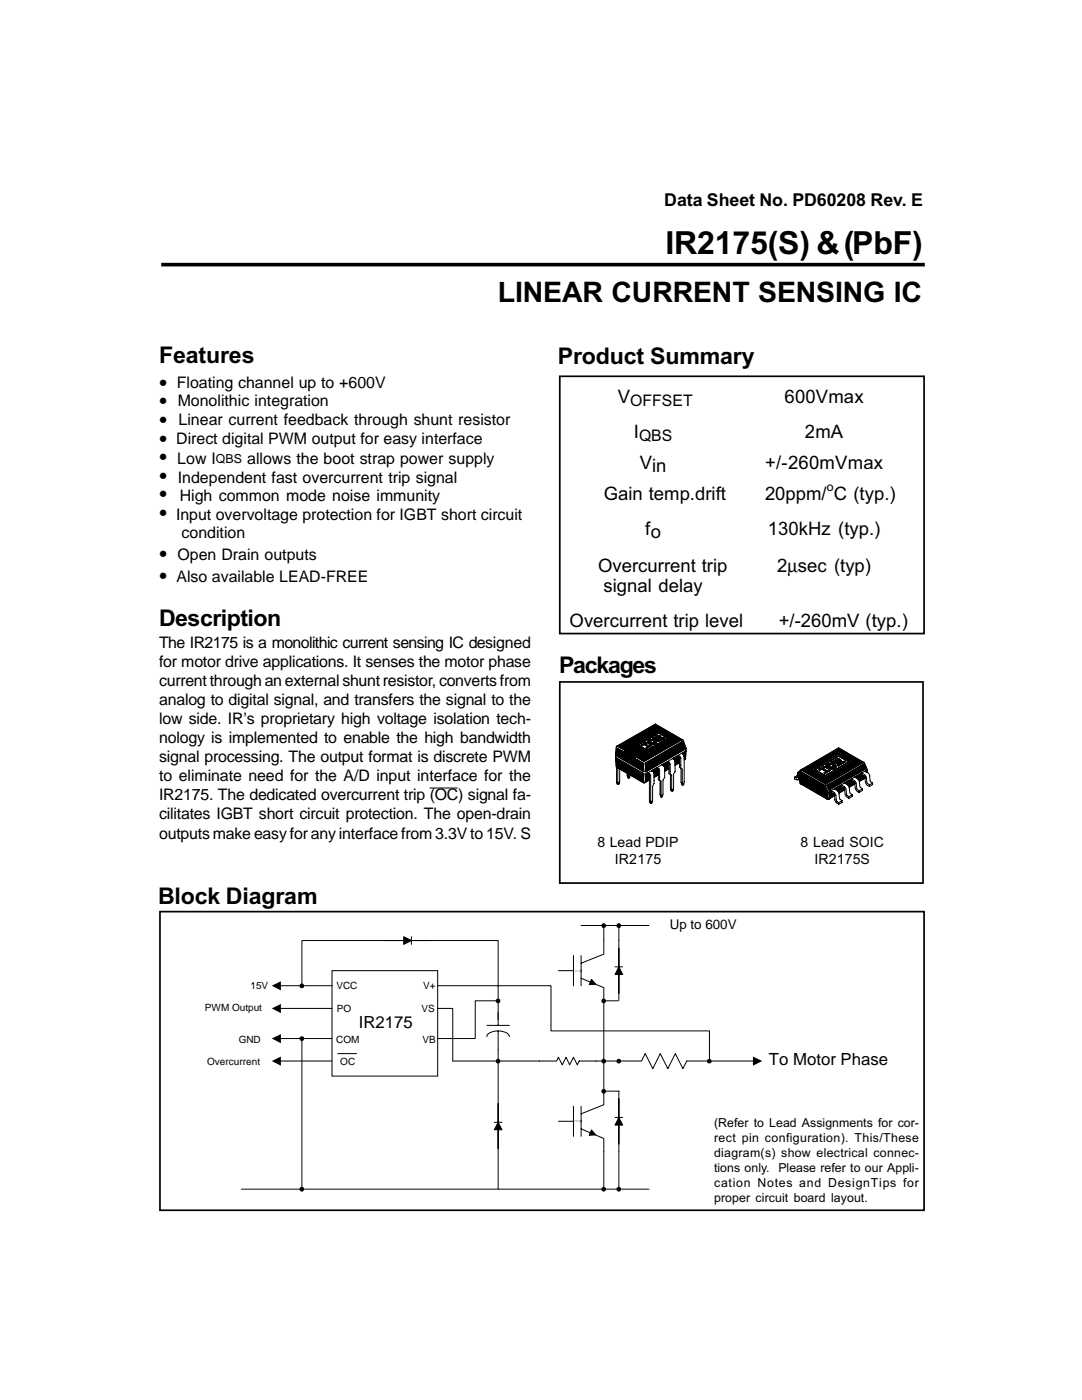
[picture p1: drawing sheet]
<svg xmlns="http://www.w3.org/2000/svg" width="216mm" height="279mm" viewBox="0 0 216 279" stroke-linecap="round" stroke-linejoin="round" font-family="sans-serif">
<path d="M111.7 75.1h72.7v51.3h-72.7zM111.7 136.1h72.5v40.1h-72.5zM168.5 156.4h2.1M170.6 155.2h2M31.9 181.9h152.5v59.6h-152.5z" fill="none" stroke="#000" stroke-width=".34"/>
<path d="M32.2 52.8h152.3" fill="none" stroke="#000" stroke-width=".72" stroke-linecap="butt"/>
<g fill="#fff" stroke="#fff" stroke-width=".2">
<path d="M121.4 143.6h16.8v17.8h-16.8z"/>
<path d="M157.5 148.4h19.2v13.4h-19.2z"/>
</g>
<g fill="none" stroke="#000" stroke-width=".2">
<path d="M85.7 157.3h5.6M122.8 151.2l2.8 2.5-2.6-.6zM122.8 150.7l1.6 .1 4.1 3.2zM122.8 150.7l1.6-.7v.8zM122.8 150.7l5.7 3.3-.1-1.7-1.3-.7M122.8 151.2l5.7 3.2-.1 1.8M123 149.2l1.4 .8-1.6 .7zM123 149.2l1.4 .8M123 153.1v2.9M123.1 156.2l.3 .1M123.1 148.9l1.5 .8a2.36 2.36 0 0 1 2.9 .6l.1 .4-.2 .4M123.1 148.9l2.6 .6-.6 .1z"/>
<path d="M123.1 148.9l2 .7-.5 .1zM123.1 148.9l3.7-.2-1.1 .8zM123.1 148.9l8.3-2.9-4.6 2.7zM123.1 148.9l7.7-4.4 .6 1.5zM123.3 156.1l-.3-.1 .1 .4 .3 .1M123.3 153.2v2.9M123.3 156.1l.1 .2M123.4 156.3v.2M123.7 153.5v2.4l-.1 .5-.2 .1M124.4 150.8l2.7 1.5 1.4 1.7zM124.4 150v.8M124.4 150.8l2.7 1.5"/>
<path d="M124.6 150l2.4 .1-1.7 .3zM124.6 150l.7 .4-.7 .1zM124.6 150l2-.1 .4 .2zM124.6 150l.5-.2 1.5 .1zM124.6 150a2.42 2.42 0 0 1 2.7 .3v.5a2.62 2.62 0 0 0-2.7-.3zM124.8 150.7l2.4 .3-.4 .2zM124.8 150.7l2 .5v.7zM124.8 150.7h1.9l.5 .3zM124.8 150.7l.6-.1 1.3 .1zM124.8 150.7a2.28 2.28 0 0 1 2.4 .3l-.4 .2M124.8 150.7l2.1 1.2M125.1 149.8l1.5 .1z"/>
<path d="M125.1 154.3v.5M125.2 155l.2 .1M125.3 150.4l1.7-.3zM125.3 154.9l.1 .4M125.3 154.9l-.2-.1 .1 .4 .2 .1M125.3 154.5v.4M125.4 150.6l.7-.1 .6 .2zM125.6 153.7l2.9 .7-.1 1.8zM125.7 154.7l-.1 .5-.2 .1M126.1 150.3l1.2 .3zM126.1 150.3h1.2v.3zM126.1 150.3l.9-.2 .3 .2z"/>
<path d="M126.3 149.6l2.8 .4zM126.8 150.5l.5 .1v.2zM126.8 148.7l4.6-2.7 2.4 1.3-4.7 2.7M126.8 148.7l4.6-2.7 2.4 1.3-4.7 2.7zM126.8 148.7l2.3 1.3-2.8-.4zM126.8 148.7l2.3 1.3M126.8 149.7l2.3 .3h-1.8zM126.9 151.2l-.1 .7M127.1 152.3h1.3l.1 1.7zM127.1 151.6l1.3 .7h-1.3zM127.1 151.6v.7M127.3 148.7l1.8 1.1z"/>
<path d="M127.3 148.7l4.1-2.4zM127.3 150h1.8l-1.6 .3zM127.4 148.7l1.7 1.1zM127.4 151.1l1.1 .9-1.2-.7zM127.5 150.3l1 1.7-.9-1.3zM127.5 150.3l1.6-.3-.6 2zM127.6 150.7l.9 1.3-1.1-.9zM128 148.7l.5-.1-.3 .2zM128 148.7l1.1-.4-.6 .3zM128 148.7l.9-.6 .2 .2zM128.5 148.6l1 .3-.2 .1zM128.5 148.6l.2-.1 .8 .4z"/>
<path d="M128.5 148.6l.6-.3zM128.5 148.6l.8 .4M128.7 152.3l4.1-1.5-3.9 3.3zM128.7 148.5l.8 .4M128.9 154.5l.4 .1-.6 1.6zM128.9 154.5l.4-.3v.4zM128.9 154.5l-.2 1.7M128.9 148.1l-.9 .6 .2 .1 .3-.2M128.9 148.1l.2 .2M128.9 149.2l.4-.2-.2 .3zM129.1 148.3l-.4 .2M129.1 149.7l4.1-2.4z"/>
<path d="M129.1 149.8l4.2-2.5zM129.1 150l7-2.4-7.6 4.4zM129.1 150l4.7-2.7 2.3 .3zM129.2 148.1l.2 .1zM129.2 148l.2 .2zM129.2 148h.6l-.4 .2zM129.3 149l.2-.1-.4 .4zM129.3 148.2l1 .1zM129.3 148h.5zM129.3 148.3l.5 .2zM129.3 148.3h1l-.5 .2zM129.3 148.3h1z"/>
<path d="M129.3 147.8l.5 .2h-.5zM129.3 154.6h.2l-.8 1.6zM129.4 154.6l-.1-.4 .3 .2 .2 .4v5.1M129.4 154.6h.1M129.4 148.2l.9 .1M129.4 148.4l.4 .1zM129.4 147.7l.4 .3-.5-.2zM129.4 147.7a.46 .46 0 0 0-.1 .6 .46 .46 0 0 0 .5 .2l.5-.2M129.4 147.7l.4 .3M129.5 154.6l.1 .2M129.5 148.9l.5-.1-.9 .5zM129.5 148.9l.3-.2 .2 .1z"/>
<path d="M129.5 154.6l-.8 1.6zM129.5 148.5h.3zM129.5 154.7l-.8 1.5zM129.6 147.7l.8-.1-.4 .3zM129.6 147.7l.8-.1zM129.6 147.7l.8-.1 .6 .3-.5 .3-.1-.6-.4 .3zM129.6 154.8v.9l-.9 .5zM129.6 154.8l-.9 1.4 .9-1.4M129.6 154.8l-.9 1.4zM129.6 154.7l-.9 1.5zM129.6 154.8v5M129.7 160l.2 .1"/>
<path d="M129.8 147.6h.8h-.8M129.8 147.6h.8zM129.8 147.6h.6zM129.8 148l-.4 .2M129.8 159.9l-.2-.1 .1 .4 .2 .2M129.8 159.9l.1 .2M129.8 148.7l-.3 .2M129.8 148.7l.2 .1M129.9 147.6h.5zM129.9 147.6h.3zM130 153.8h1.4l-1.1 .2zM130 153.8h1.4z"/>
<path d="M130 153.8l1.4-.1zM130 153.8l1.3-.2zM130 153.8l1.1-.3 .2 .1zM130 153.8l1.1-.6v.3zM130 153.8l.3 .2M130 148.8l-.9 .5-.2-.1 .4-.2M130.1 148.6l.4-.2 .2 .1zM130.1 148.6l.6-.1zM130.3 147.4h.3l-.2 .1zM130.3 147.4l.6-.2zM130.3 147.4l.9-.4zM130.3 147.4l.7-.5 .2 .1z"/>
<path d="M130.3 148.6l.4-.1zM130.3 148.6l.3-.1zM130.3 147.4l.1 .1 .2-.1M130.3 154l.2 .4M130.3 154l1.1 .6zM130.4 147.6l.3 .1-.2 .5zM130.4 147.6l.3 .1zM130.4 154.1l1 .5zM130.4 154.2l1 .4zM130.5 148.2l.5-.3zM130.5 148.2l.4-.4 .1 .1zM130.5 154.2l.9 .4z"/>
<path d="M130.5 148.4l-.4 .2 .6-.1M130.5 154.4l.9 .2-.9 .6zM130.5 154.3l.9 .3zM130.5 154.4v2l-.3 .5v2.8l-.1 .5-.2 .2M130.5 148.4l.2 .1M130.6 147.4h.5l.3 .4zM130.6 147.4l.8 .4M130.7 147.7h.1l-.3 .5zM130.7 148.3h.2zM130.7 148.3h.3zM130.7 148.3l.3-.2v.2zM130.7 148.3l.3-.2-.1 .3"/>
<path d="M130.7 148.3l.2 .1M130.8 147.7l.1 .1-.4 .4zM130.9 147.2l.4-.2 .3 .1-.1 .1M130.9 147.2l.2 .2 .4-.2M131 146.9h.7zM131 146.9l.3 .1-.3-.1M131 146.9l.3 .1zM131 146.9l.2 .1zM131 146.9h.1a.51 .51 0 0 1 .8 .3h-.1M131 146.9l-.7 .5M131 148.1v.2zM131.1 146.9h.6z"/>
<path d="M131.1 146.9h.5zM131.1 153.2l.5 .3v.2v2l-.2-.1M131.1 147.4h.5h-.5M131.1 147.4h.5zM131.1 147.4h.4l-.1 .1zM131.1 147.4l.4-.2 .2 .2zM131.1 146.9h.4zM131.1 147.4l.3 .1v.3zM131.1 153.5l.2 .1M131.1 153.2v.3M131.2 147.9l.2-.1v.2zM131.2 146.9h.3z"/>
<path d="M131.2 146.9h.2zM131.3 153.6l.1 .2M131.3 147l.4-.1zM131.3 147h.5zM131.3 153.6l-1.3 .2 1.3-.2M131.4 147l.4 .1zM131.4 147.5l.2 .2-.2 .1zM131.4 153.7l-1.4 .1 1.4-.1M131.4 154.6l-.9 .6M131.4 147.5l.2 .2M131.4 153.8v1.8M131.4 147.8l.6-.1-.6 .3z"/>
<path d="M131.4 147.8l.6-.1zM131.4 146.3l-4.1 2.4 1.8 1.1 4.2-2.5M131.4 146.3l-4 2.4 1.7 1 4.1-2.4M131.4 146.3l1.9 1zM131.4 146l4.7 1.6-2.3-.3zM131.4 146.3l1.9 1M131.4 146.3l1.8 1M131.5 147.2h.3l-.1 .2zM131.5 147.2h.3zM131.5 147l.3 .1zM131.5 147.2h.3h-.3M131.5 147.1h.4z"/>
<path d="M131.5 147.1h.4h-.4M131.6 147.2h.3zM131.6 147.2h.3h-.3M131.6 147.1l.3 .1zM131.6 147.1h.3h-.3M131.6 147.4h-.5h.5M131.6 147.7l.2-.2 .2 .2zM131.6 155.7l.1 .1M131.7 147.4h-.6h.6M131.7 155.8l.2 .1v2.8M131.7 155.8v2.8M131.7 147.4h.7z"/>
<path d="M131.7 147.4l.5-.1 .2 .1zM131.7 147.4l.5-.1zM131.7 147.4l-.3 .1M131.7 147.4l.5 .1M131.8 158.8l.2 .1M131.8 147.2l-.1 .2zM131.8 147.2h.1M131.8 147.5l.2 .2M131.8 147.5l-.2 .2M131.9 147.2l.2 .1-.4 .1zM131.9 147.2l-.2 .2 .2-.2M131.9 147.2l.2 .1"/>
<path d="M131.9 158.7l.1 .4M131.9 158.7l-.2-.1 .1 .4 .2 .1M132 147.7l-.6 .3-.2-.1 .2-.1M132.1 152.6h1.4l-1.1 .2zM132.1 152.6l1.4-.1zM132.1 152.6l1.4-.2zM132.1 152.6l1.3-.2zM132.1 152.6l1.2-.3 .1 .1zM132.1 152.6l1.2-.6v.3zM132.1 152.6l.3 .2M132.1 147.3h.2M132.2 147.3l-.5 .1 .5-.1"/>
<path d="M132.2 147.3l.2 .1zM132.2 147.5h.1M132.2 147.5l.2-.1zM132.2 147.3l.2 .1-.2-.1M132.3 147.5h.1M132.3 147.3h.2l-.1 .1zM132.3 147.3l.1-.1 .2 .1-.2 .1M132.3 147.5h-.1h.1M132.4 147.4l-.2 .1M132.4 152.8l.2 .4M132.4 147.2l.2 .1zM132.5 152.8l1 .6z"/>
<path d="M132.5 152.9l1 .5zM132.5 153l1 .4zM132.6 153.1l.9 .3zM132.6 153l.9 .4zM132.6 153.2v2l-.3 .5v2.8l-.1 .5-.2 .1M132.6 153.2l.9 .2-.9 .5zM132.8 150.8l3.6-2.9 .5 1.5zM133.3 152l.2 .1 .2 .4v2l-.2-.1v-1.8M133.3 152.3l.1 .1M133.3 152v.3M133.4 152.4l.1 .2M133.5 152.5l-1.4 .1 1.4-.1"/>
<path d="M133.5 153.4l-.9 .5M133.7 154.5l.3 .2v2.8M133.8 154.6v2.8M133.9 157.5l.2 .2M134 157.5l-.2-.1 .1 .4 .2 .1M134 157.5l.1 .2M134.1 157.7v.2M134.2 151.4l1.4-.1-1.1 .3zM134.2 151.4l1.4-.1zM134.2 151.4l1.4-.2zM134.2 151.4l1.3-.2zM134.2 151.4l1.3-.3z"/>
<path d="M134.2 151.4l1.1-.7v.4zM134.2 151.4l.3 .2M134.5 151.6l.2 .3M134.5 151.6l1.1 .6zM134.6 151.6l1 .6zM134.7 151.8l.9 .4zM134.7 151.7l.9 .5zM134.7 151.9l.9 .3-.9 .5zM134.7 151.9l.9 .3zM134.7 151.9v2.1l-.3 .5v2.8l-.1 .5-.2 .1M135.3 150.7l.3 .2 .2 .4v2M135.3 151.1h.2"/>
<path d="M135.3 150.7v.4M135.5 151.1l.1 .2M135.5 151.2l-1.3 .2 1.3-.2M135.6 151.3l-1.4 .1 1.4-.1M135.6 152.2l-.9 .5M135.6 151.3v1.9l.2 .1M135.8 153.3l.3 .2v2.8M135.9 153.3v2.8M136 156.3l.2 .2M136 150.4l.3 .1 .2 .4M136 150.4l.9-.5-.6 .6zM136.1 147.6l-7.6 4.4-1.2-.7 .1-.2"/>
<path d="M136.1 156.3l-.2-.2 .1 .4 .2 .2M136.1 156.3l.1 .2M136.2 156.5v.2M136.4 147.9l-7.7 4.4 .2 1.8 8-4.7M136.5 150.8l.3 .7zM136.5 150.7l.3 .8zM136.5 150.9l.3 .6-.3 .2zM136.5 150.9v5.1l-.1 .6-.2 .1M136.9 149.9l-.5 .7zM136.9 149.9l-.5 .8zM136.9 149.9l-.1 1.6-.3-.8zM136.9 149.9l-8 4.6"/>
<path d="M136.9 149.4l-.6-1.7-5.5-3.2-7.8 4.5-.2 2 .2 2.1 5.5 3.2 1.1-.6M136.9 149.4l-.1 2.1-.3 .2M158.6 155.1l.3 .1M159.1 154.8l-.6 .3v.3l.7 .3 .1-.6M159.3 154.9l5.9 3.2-5.5-1.7zM159.3 154.9l5.3 1.9 .6 1.3zM159.3 154.6l5.3 2.2-5.3-1.9zM159.5 155.5l-.3 .1M159.5 154.1h-.2l-.2 .2-.1 .9M159.6 153.9l5 2.9-5.3-2.2zM159.6 153.9l5 2.9M159.6 153.9l-.4 .2"/>
<path d="M159.7 156.4l5.5 2-.2 1.1zM159.7 156.4l5.5 1.7v.3zM159.7 156.4l5.5 3.2 1.3-.8M159.9 153.6l4.8 1.6 .1 1.3zM159.9 153.6h2.1l2.7 1.6zM159.9 153.6l7.4-3.1-5.3 3.1zM159.9 153.6l7.4-4.3v1.2zM162 153.6l5.3-3.1 2.8 1.6-5.4 3.1zM162.5 153.6l2.2 1.3zM162.5 153.6l4.8-2.7zM162.5 153.6l4.8-2.8zM162.6 153.6l2.1 1.3z"/>
<path d="M163.3 153.6l.7-.1-.4 .2zM163.3 153.6l1.3-.5-.6 .4zM163.3 153.6l1.1-.6 .2 .1zM164 153.5l1.1 .3-.3 .2zM164 153.5l.2-.1 .9 .4zM164 153.5l.8 .5M164.2 153.4l.9 .4M164.4 153l-1.1 .6 .3 .1 .4-.2M164.4 153l.2 .1M164.4 154.2l.4-.2-.1 .3zM164.6 153.1l-.6 .4 .6-.4M164.6 156.8l.6 1.3"/>
<path d="M164.6 153.1l-.4 .3M164.7 154.8l4.7-2.7zM164.7 154.9l4.8-2.8zM164.7 155.2l7.6-3.1-7.5 4.4zM164.7 155.2l5.4-3.1h2.2zM164.8 153l.1 .1zM164.8 152.9l.1 .2zM164.8 152.9l.6-.1-.5 .3zM164.8 154l.3-.2-.4 .5zM164.8 153.1h1.2l-1.1 .1zM164.8 153.1h1.2zM164.8 152.8h.6z"/>
<path d="M164.9 152.7l.5 .1h-.6zM164.9 152.7l.1-.1 .4 .2zM164.9 153.2l.6 .3zM164.9 153.2h1.1l-.5 .3zM164.9 153.2h1.1zM164.9 153.1h1.1M165 156.8l4-1.8-3.6 2.7zM165 153.3l.5 .2zM165 152.6a.54 .54 0 0 0-.1 .6 .54 .54 0 0 0 .6 .3l.5-.3M165 152.6l.4 .2M165.1 153.8h.6l-1 .5zM165.1 153.8l.4-.2 .2 .2z"/>
<path d="M165.1 153.4l.4 .1zM165.2 152.4h.9l-.5 .3zM165.2 152.4h.9zM165.2 152.4l.4 .3M165.2 158.1l-.2 1.4M165.4 152.4h.9h-.9M165.4 152.4h.9zM165.4 152.4h.7zM165.4 159.5l1.1-.8v.1zM165.4 159.5l1.1-.9zM165.4 159.5l1.1-1zM165.4 159.5l1-1z"/>
<path d="M165.4 152.8l-.5 .3M165.5 153.6l-.4 .2M165.5 153.6l.2 .2M165.5 158.5h.9l-1 1zM165.5 158.5h.9zM165.5 158.5l.4-.3 .5 .3zM165.5 158l.4 .2-.4 .3zM165.5 158l.3-.2 .1 .4zM165.5 158v.5M165.5 158.5l-.1 1M165.6 152.4h.5zM165.6 152.4l.3-.1z"/>
<path d="M165.7 153.8l-1 .5-.3-.1 .4-.2M165.8 153.5l.4-.2 .3 .1zM165.8 153.5l.7-.1zM165.8 157.8l.1 .4M165.9 157.8l.8 .6 .2 1.4 .4 .4M165.9 158.2l.5 .3M165.9 152.1h.5l-.2 .1zM165.9 152.1l.8-.2-.3 .2zM165.9 152.1l1.1-.4zM165.9 152.1l.9-.5 .2 .1zM165.9 152.1l.3 .1 .2-.1M166 153.5l.5-.1z"/>
<path d="M166 153.5h.3zM166 153.1v.1M166.1 152.4h.4l-.3 .6zM166.1 152.4h.4zM166.1 152.4l.1 .6 .6-.3a1.39 1.39 0 0 0-1.6-.3M166.1 152.4l-.4 .3M166.2 153l.6-.3zM166.2 153l.5-.4 .1 .1zM166.2 153.3l-.4 .2 .7-.1M166.2 153.3l.3 .1M166.4 158.5l.1 .2M166.4 152.1h.6l.3 .5z"/>
<path d="M166.4 152.1l.9 .5M166.5 152.4l.1 .1-.4 .5zM166.5 153.2h.3zM166.5 153.2l.3-.1zM166.5 153.2l.4-.3-.1 .2zM166.5 153.2l.4-.3-.2 .4M166.5 153.2l.2 .1M166.5 157.4a1.6 1.6 0 0 1 1 2l.5 .4M166.5 158.7a1.68 1.68 0 0 0 .4 1.5l.4 .3M166.5 158.6l-1.1 .9 1.1-.9M166.5 157.4l2 .1-1.5 .2zM166.5 157.4l2 .1z"/>
<path d="M166.5 157.4h2zM166.5 157.4l1.9-.1zM166.5 157.4l1.4-.4 .5 .3zM166.5 157.4l1.4-.8v.4zM166.5 157.4h2M166.6 152.5l.1 .1-.5 .4zM166.7 151.9l.4-.2h.3v.2M166.7 151.9l.3 .2M166.8 151.6h.9zM166.8 151.6l.4 .1zM166.8 151.6l.3 .1zM166.8 151.6h.8z"/>
<path d="M166.8 151.6l.6-.1 .4 .2v.2M166.8 151.6l-.9 .5M166.9 151.6h.7zM166.9 151.6h.6zM166.9 152.9l-.1 .2zM167 151.5l.5 .1zM167 151.5h.4zM167 152.1h.5zM167 152.1l.5 .1zM167 152.1l.4 .1-.1 .1zM167 152.1l.4-.2 .2 .2zM167 152.1l.3 .2v.3z"/>
<path d="M167 152.7l.3-.1v.3zM167 157.7l1.5-.1zM167 157.7l1.5-.2v.1zM167.1 151.5h.3zM167.1 151.5h.2zM167.2 151.7l.5-.1zM167.2 157.9l1.3-.3zM167.2 151.7h.5zM167.3 151.7h.5zM167.3 152.6l.7-.2-.7 .5zM167.3 152.6l.7-.2zM167.3 152.3l.2 .1-.2 .2z"/>
<path d="M167.3 152.3l.2 .1M167.3 158l1.2-.4zM167.3 149.3l-7.6 4.5-.4 .8 .4 1.8M167.3 150.8l-4.8 2.8 2.2 1.3 4.8-2.8M167.3 150.9l-4.7 2.7 2.1 1.2 4.7-2.7M167.3 150.9l2.2 1.2zM167.3 150.8l2.2 1.3zM167.3 150.5l5 1.6h-2.2zM167.3 149.3l5.2 2.9 .6 1.4M167.3 150.8l2.2 1.3M167.3 150.9l2.1 1.2M167.4 151.9h.4l-.2 .2z"/>
<path d="M167.4 151.9h.4zM167.4 151.7l.4 .1zM167.4 151.7h.4h-.4M167.4 158.2l1.1-.6-1.1 .7zM167.4 151.9l-.4 .2M167.4 151.8h.4h-.4M167.4 151.8h.4zM167.5 151.8h.3zM167.5 151.8h.3h-.3M167.5 152.4l.2-.1 .3 .1zM167.6 152.1h-.6h.6M167.6 152.1l.8 .1z"/>
<path d="M167.6 152.1l.6-.1 .2 .2zM167.6 152.1l.6-.1zM167.6 152.1l.5-.1zM167.6 152.1l-.3 .2M167.6 152.1l.6 .1M167.7 151.7h-.5h.5M167.7 152.3l.3 .1M167.8 152l-.2 .1zM167.8 152l-.2 .1 .2-.1M167.8 151.9l-.2 .2zM167.8 151.9l-.2 .2 .2-.2M167.8 152.3l-.3 .1"/>
<path d="M167.8 151.9v.1M167.8 152h.3l-.5 .1zM167.8 152h.3M167.9 156.6l.8 .6 .2 1.4 .5 .4M167.9 157l.5 .3M167.9 156.6v.4M168 152.4l-.7 .5-.3-.2 .3-.1M168 159.8v.3l-.7 .4M168 159.8l-.7 .4M168.1 152h.2M168.2 152l.2 .2-.2-.2M168.2 152.2h.1"/>
<path d="M168.2 152l.2 .2zM168.3 152l.1 .2-.1-.2M168.3 152h.2l-.1 .2zM168.3 152l.1-.1 .3 .2-.5 .1M168.3 152.2h.1M168.4 152.2h-.2h.2M168.4 157.3l.1 .2M168.4 151.9l.3 .2zM168.4 157.3l-1.9 .1 1.9-.1M168.5 157.4h-2h2M168.5 157.5a1.68 1.68 0 0 0 .4 1.5l.5 .3M168.5 156.3l.8 .5 .2 1.4 .6 .4"/>
<path d="M168.5 157.5l-1.5 .2 1.5-.2M168.5 156.3h2.1l-1.5 .3zM168.5 156.3h2.1zM168.5 156.3l2.1-.1zM168.5 156.3l2-.1zM168.5 156.3l2-.2zM168.5 156.3l1.4-.5 .5 .3zM168.5 156.3l1.4-.9v.4zM168.5 156.3h2.1M168.5 156.2h2.1M168.6 157.6l-1.2 .7M169 155l3.5-2.6 .4 .9z"/>
<path d="M169.1 156.6l1.5-.2zM169.1 156.6l1.5-.3v.1zM169.2 156.7l1.4-.3zM169.3 156.8l1.3-.4zM169.4 159v.3M169.4 157l1.2-.6zM169.9 155.8v-.4l.8 .6 .2 .3v1.1l.5 .4M169.9 155.8l.5 .3M170.1 158.6v.4l-.7 .3M170.1 158.6l-.7 .4M170.4 156.1l.2 .2M170.5 156.1l-2 .2 2-.2"/>
<path d="M170.5 156.2l-2 .1 2-.1M170.6 155.1l.6 .3 .3 .5M170.6 156.3l.1 1.1a1.01 1.01 0 0 0 .7 .8v-.4l.7-.4M170.6 156.3l-1.5 .3 1.5-.3M170.6 155.1h2l-1.5 .3zM170.6 155.1h2zM170.6 155.1l2-.1zM170.6 155.1l1.9-.2zM170.6 155.1l1.4-.5 .5 .3zM170.6 155.1l1.4-.8v.3zM170.6 155.1h2M170.6 155h2"/>
<path d="M170.6 156.4l-1.1 .7M171.1 155.4l1.5-.1zM171.1 155.4l1.5-.2v.1zM171.1 155.4l1.5-.3zM171.2 155.5l1.4-.2zM171.4 155.7l1.2-.4zM171.4 155.8l1.2-.5zM171.5 155.9l.1 1.2 .5 .3M172 154.3l.7 .5 .2 .4 .1 1 .5 .4M172 154.6l.5 .3M172 154.3v.3M172.1 157.4v.4l-.7 .4"/>
<path d="M172.3 152.1l-7.5 4.4-4.9-2.9M172.5 154.9l.1 .3M172.5 154.9l-1.9 .2 1.9-.2M172.5 152.4l-7.5 4.4 .4 .9 7.5-4.4M172.6 153.9l.6 .4 .3 .3 .1 1.2 .5 .5M172.6 155.2l.1 1a1.01 1.01 0 0 0 .8 .8M172.6 153.9l.5-.3v.3zM172.6 155.3l-1.1 .6M173.1 153.9l-.1 .3zM173.1 153.6l-7.6 4.4M173.1 153.6l-.1 .6M173.5 156.6v.4"/>
<path d="M174.1 156.3v.3l-.6 .4M174.1 156.3l-.6 .3M129.9 160.1v.3M167.3 160.2v.3M55.8 196.7h10.5M60.2 196.4v-8.7h39.2v12M66.3 193.7h21v21.1h-21zM82.1 186.9v1.6M87.3 196.7h22.6v9h31.7v5.7M99 199.7h-4.2v7.6h-7.5M111.4 193.7h4.6M114.4 190.7v6"/>
<path d="M116 195.2l4.5 1.9v2.6M116 190.7v6M116 184.7h13.5M120.5 185.1v5.3l-4.5 1.8M120.5 199.7v18.1h3.1M120.5 199.7h2.8M122.7 193h1.5M123.5 184.7v15M55.8 211.8h10.5M55.8 201.3h10.5M55.8 207.3h10.5M60.2 207.6v29.3"/>
<path d="M67.4 210.3h3.8M87.3 201.3h3v10.5h20.8l.3-.8 .8 1.5 .7-1.5 .8 1.5 .7-1.5 .8 1.5 .4-.7h4.9M97.2 206.9a1.97 1.97 0 0 1 2.2-1.2 1.97 1.97 0 0 1 2.2 1.2M97.2 204.6h4.4M99.4 200.2v4.4M99.4 205.7v5.7M99.4 212.2v25.1M120.5 217.8v2.7l-4.5 1.8M120.8 211.8h7.2l.7-1.5 1.6 3 1.4-3 1.6 3 1.4-3 1.6 3 .7-1.5h4.6M123.5 217.8v19.5M141.9 211.8h8.6M48.2 237.3h81.3"/>
<path d="M98.6 224h1.6M111.4 223.8h4.6M114.4 220.8v6M116 225.3l4.5 1.9v10.1M116 220.8v6M122.7 223h1.5"/>
</g>
<g fill="#000">
<path d="M122.8 150.7l1.6 .1 4.1 3.2zM123 149.2l1.4 .8-1.6 .7zM123.1 148.9l2.6 .6-.6 .1zM123.1 148.9l2 .7-.5 .1zM124.4 150.8l2.7 1.5 1.4 1.7zM122.8 150.7l1.6-.7v.8zM124.6 150l.7 .4-.7 .1zM124.8 150.7l2.4 .3-.4 .2zM124.8 150.7l2 .5v.7zM124.6 150l.5-.2 1.5 .1zM124.8 150.7l.6-.1 1.3 .1zM125.6 153.7l2.9 .7-.1 1.8z"/>
<path d="M122.8 151.2l5.7 3.2-2.9-.7zM122.8 151.2l2.8 2.5-2.6-.6zM123 153.1l2.6 .6 2.8 2.5zM125.1 149.8l1.5 .1zM125.4 150.6l.7-.1 .6 .2zM126.1 150.3l1.2 .3zM126.3 149.6l2.8 .4zM126.8 150.5l.5 .1v.2zM123.1 148.9l3.7-.2-1.1 .8zM125.7 149.5l1.1-.8-.5 .9zM126.8 148.7l2.3 1.3-2.8-.4zM126.1 150.3l.9-.2 .3 .2z"/>
<path d="M125.3 150.4l1.7-.3zM127.1 152.3h1.3l.1 1.7zM127.1 151.6l1.3 .7h-1.3zM126.1 150.3h1.2v.3zM127.3 148.7l1.8 1.1zM127.3 150h1.8l-1.6 .3zM127.4 148.7l1.7 1.1zM127.4 151.1l1.1 .9-1.2-.7zM127.5 150.3l1 1.7-.9-1.3zM127.6 150.7l.9 1.3-1.1-.9zM128 148.7l.5-.1-.3 .2zM128.5 148.6l1 .3-.2 .1z"/>
<path d="M128.5 148.6l.2-.1 .8 .4zM128 148.7l.9-.6 .2 .2zM128.9 154.5l.4 .1-.6 1.6zM128.5 148.6l.6-.3zM128 148.7l1.1-.4-.6 .3zM127.5 150.3l1.6-.3-.6 2zM129.2 148.1l.2 .1zM129.2 148l.2 .2zM128.9 149.2l.4-.2-.2 .3zM129.3 148.2l1 .1zM129.3 148h.5zM129.3 148.3l.5 .2z"/>
<path d="M129.3 147.8l.5 .2h-.5zM129.3 154.6h.2l-.8 1.6zM128.9 154.5l.4-.3v.4zM129.4 148.4l.4 .1zM129.4 147.7l.4 .3-.5-.2zM129.3 149l.2-.1-.4 .4zM129.5 154.6l-.8 1.6zM129.5 148.5h.3zM129.5 154.7l-.8 1.5zM129.6 154.8v.9l-.9 .5zM129.6 154.8l-.9 1.4zM129.6 154.7l-.9 1.5z"/>
<path d="M129.8 147.6h.8zM129.6 147.7l.8-.1zM129.2 148h.6l-.4 .2zM129.5 148.9l.3-.2 .2 .1zM129.8 147.6h.6zM129.5 148.9l.5-.1-.9 .5zM129.9 147.6h.3zM129.9 147.6h.5zM130.3 147.4h.3l-.2 .1zM130.1 148.6l.6-.1zM129.3 148.3h1l-.5 .2zM129.3 148.3h1z"/>
<path d="M130.3 154l1.1 .6zM129.6 147.7l.8-.1-.4 .3zM130.4 147.6l.3 .1-.2 .5zM130.4 154.1l1 .5zM130.3 148.6l.3-.1zM130.4 154.2l1 .4zM130.5 154.2l.9 .4zM130.1 148.6l.4-.2 .2 .1zM130.5 154.4l.9 .2-.9 .6zM130.5 154.3l.9 .3zM130.4 147.6l.3 .1zM130.6 147.4h.5l.3 .4z"/>
<path d="M130.7 147.7h.1l-.3 .5zM130.3 148.6l.4-.1zM130.7 148.3l.3-.2v.2zM123.1 148.9l7.7-4.4 .6 1.5zM130.8 144.5l5.3 3.1-4.7-1.6zM130.8 147.7l.1 .1-.4 .4zM130.3 147.4l.6-.2zM130.6 147.4l.3-.2 .2 .2zM130.7 148.3h.2zM130.5 148.2l.4-.4 .1 .1zM131 146.9h.7zM131 146.9l.3 .1z"/>
<path d="M131 146.9l.2 .1zM130.3 147.4l.7-.5 .2 .1zM130.5 148.2l.5-.3zM130.7 148.3h.3zM131 148.1v.2zM131.1 147.4h.5zM131.1 147.4h.4l-.1 .1zM131.1 146.9h.5zM131.1 147.4l.3 .1v.3zM130 153.8l1.1-.3 .2 .1zM130 153.8l1.1-.6v.3zM130.3 147.4l.9-.4z"/>
<path d="M131.1 146.9h.4zM130 153.8l1.3-.2zM131.2 146.9h.2zM130 153.8l1.4-.1zM131.4 147l.4 .1zM131.4 147.5l.2 .2-.2 .1zM130 153.8h1.4l-1.1 .2zM130.3 154l1.1-.2v.8zM130 153.8h1.4zM131.2 146.9h.3zM131.2 147.9l.2-.1v.2zM127.3 148.7l4.1-2.4z"/>
<path d="M131.4 146.3l1.9 1zM123.1 148.9l8.3-2.9-4.6 2.7zM131.4 146l4.7 1.6-2.3-.3zM131.1 147.4l.4-.2 .2 .2zM131.5 147l.3 .1zM131.5 147.2h.3zM131.5 147.1h.4zM131.6 147.2h.3zM131.6 147.1l.3 .1zM131.6 147.1h.3zM131.1 146.9h.6zM131.4 147.8l.6-.1z"/>
<path d="M131.1 147.4h.6zM131.7 147.4h.7zM131.3 147h.5zM131.3 147l.4-.1zM131.8 147.2l-.1 .2zM131.5 147.2h.3l-.1 .2zM131.6 147.7l.2-.2 .2 .2zM131.9 147.2l.2 .1-.4 .1zM131.9 147.2l-.2 .2zM131.4 147.8l.6-.1-.6 .3zM131.7 147.4l.5-.1zM131.7 147.4l.5-.1 .2 .1z"/>
<path d="M132.2 147.3l.2 .1zM132.2 147.5h.1zM132.2 147.5l.2-.1zM132.4 152.8l1.1 .6zM132.4 147.2l.2 .1zM132.3 147.3h.2zM132.3 147.3h.2l-.1 .1zM132.5 147.3h.1l-.2 .1zM132.5 152.8l1 .6zM132.5 152.9l1 .5zM132.5 153l1 .4zM132.6 153.1l.9 .3z"/>
<path d="M132.6 153l.9 .4zM132.6 153.2l.9 .2-.9 .5zM132.8 150.8l3.6-2.9 .5 1.5zM128.7 152.3l7.7-4.4-3.6 2.9zM128.7 152.3l4.1-1.5-3.9 3.3zM128.9 154.1l3.9-3.3 4.1-1.4zM129.1 149.7l4.1-2.4zM132.1 152.6l1.2-.3 .1 .1zM132.1 152.6l1.2-.6v.3zM129.1 149.8l4.2-2.5zM132.1 152.6l1.3-.2zM132.1 152.6l1.4-.2z"/>
<path d="M132.1 152.6h1.4l-1.1 .2zM132.4 152.8l1.1-.2v.8zM132.1 152.6l1.4-.1zM129.1 150l4.7-2.7 2.3 .3zM134.5 151.6l1.1 .6zM134.6 151.6l1 .6zM134.6 151.7l1 .5zM134.7 151.8l.9 .4zM134.7 151.7l.9 .5zM134.7 151.9l.9 .3-.9 .5zM134.7 151.9l.9 .3zM134.2 151.4l1.3-.3z"/>
<path d="M134.2 151.4l1.1-.7v.4zM134.2 151.4l1.3-.2zM134.2 151.4l1.4-.2zM134.2 151.4l1.4-.1zM134.2 151.4l1.4-.1-1.1 .3zM134.5 151.6l1.1-.3v.9zM129.1 150l7-2.4-7.6 4.4zM136.5 150.8l.3 .7zM136.5 150.7l.3 .8zM136.5 150.9l.3 .6-.3 .2zM136 150.4l.9-.5-.6 .6zM136.9 149.9l-.5 .6z"/>
<path d="M136.9 149.9l-.5 .7zM136.9 149.9l-.5 .8zM136.9 149.9l-.4 .8zM136.9 149.9l-.1 1.6-.3-.8zM159.3 154.6l5.3 2.2-5.3-1.9zM159.6 153.9l5 2.9-5.3-2.2zM159.3 154.9l5.9 3.2-5.5-1.7zM159.9 153.6l4.8 1.6 .1 1.3zM159.9 153.6h2.1l2.7 1.6zM162.5 153.6l2.2 1.3zM162.6 153.6l2.1 1.3zM163.3 153.6l.7-.1-.4 .2z"/>
<path d="M164 153.5l1.1 .3-.3 .2zM164 153.5l.2-.1 .9 .4zM163.3 153.6l1.1-.6 .2 .1zM164 153.5l.6-.4zM163.3 153.6l1.3-.5-.6 .4zM159.3 154.9l5.3 1.9 .6 1.3zM164.8 153l.1 .1zM164.8 152.9l.1 .2zM164.4 154.2l.4-.2-.1 .3zM164.8 153.1h1.2l-1.1 .1zM164.8 152.8h.6zM164.9 152.7l.5 .1h-.6z"/>
<path d="M164.9 153.2l.6 .3zM164.8 153.1h1.2zM165 153.3l.5 .2zM164.9 152.7l.1-.1 .4 .2zM159.7 156.4l5.5 2-.2 1.1zM164.8 154l.3-.2-.4 .5zM165.1 153.4l.4 .1zM159.7 156.4l5.5 1.7v.3zM165.4 152.4h.9zM165.2 152.4h.9zM164.8 152.9l.6-.1-.5 .3zM165.1 153.8l.4-.2 .2 .2z"/>
<path d="M165.5 158.5h.9l-1 1zM165.5 158l.4 .2-.4 .3zM165.4 152.4h.7zM165.1 153.8h.6l-1 .5zM165.6 152.4l.3-.1zM165.5 158l.3-.2 .1 .4zM165.5 158.5l.4-.3 .5 .3zM165.9 152.1h.5l-.2 .1zM165.6 152.4h.5zM164.9 153.2h1.1zM165.8 153.5l.7-.1zM164.9 153.2h1.1l-.5 .3z"/>
<path d="M165.2 152.4h.9l-.5 .3zM166.1 152.4h.4l-.3 .6zM166 153.5h.3zM165.8 153.5l.4-.2 .3 .1zM166.1 152.4h.4zM165.5 158.5h.9zM166.4 152.1h.6l.3 .5zM165.4 159.5l1.1-1zM165.4 159.5l1-1zM166.5 152.4l.1 .1-.4 .5zM166 153.5l.5-.1zM166.5 153.2l.4-.3-.1 .2z"/>
<path d="M165.4 159.5l1.1-.9zM165.4 159.5l1.1-.8v.1zM166.6 152.5l.1 .1-.5 .4zM165.9 152.1l.8-.2-.3 .2zM166.4 152.1l.3-.2 .3 .2zM166.5 153.2h.3zM166.2 153l.5-.4 .1 .1zM166.8 151.6h.9zM166.8 151.6l.4 .1zM166.8 151.6l.3 .1zM165.9 152.1l.9-.5 .2 .1zM166.2 153l.6-.3z"/>
<path d="M166.5 153.2l.3-.1zM166.9 152.9l-.1 .2zM166.8 151.6h.8zM166.9 151.6h.6zM167 152.1h.5zM167 152.1l.5 .1zM167 152.1l.4 .1-.1 .1zM167 152.1l.3 .2v.3zM165.9 152.1l1.1-.4zM167 151.5h.4zM167.1 151.5h.2zM167.3 151.7h.5z"/>
<path d="M167 152.7l.3-.1v.3zM167.3 152.3l.2 .1-.2 .2zM167.1 151.5h.3zM162.5 153.6l4.8-2.7zM167.3 150.9l2.2 1.2zM162.5 153.6l4.8-2.8zM167.3 150.8l2.2 1.3zM159.9 153.6l7.4-3.1-5.3 3.1zM167.3 150.5l5 1.6h-2.2zM159.9 153.6l7.4-4.3v1.2zM167.3 149.3l5 2.8-5-1.6zM167 152.1l.4-.2 .2 .2z"/>
<path d="M167.4 151.7l.4 .1zM167.4 151.7h.4zM167.4 151.9h.4zM167.4 151.8h.4zM167 151.5l.5 .1zM167.5 151.8h.3zM166.9 151.6h.7zM167.3 152.6l.7-.2zM167 152.1h.6zM167.6 152.1l.8 .1zM167.2 151.7h.5zM167.2 151.7l.5-.1z"/>
<path d="M167.5 152.4l.2-.1 .3 .1zM167.8 152l-.2 .1zM167.8 151.9l-.2 .2zM167.4 151.9h.4l-.2 .2zM167.8 152h.3l-.5 .1zM166.5 157.4l1.4-.4 .5 .3zM166.5 157.4l1.4-.8v.4zM167.3 152.6l.7-.2-.7 .5zM167.6 152.1l.5-.1zM167.6 152.1l.6-.1zM167.6 152.1l.6-.1 .2 .2zM168.2 152l.2 .2z"/>
<path d="M168.3 152l.1 .2zM168.2 152.2h.2zM166.5 157.4l1.9-.1zM166.5 157.4h2zM168.4 151.9l.3 .2zM168.3 152l.1-.1 .1 .1zM168.3 152h.2l-.1 .2zM168.5 152l.2 .1-.3 .1zM167 157.7l1.5-.1zM167.1 157.8l1.4-.2zM167.2 157.9l1.3-.3zM167.3 157.9l1.2-.3z"/>
<path d="M167.3 158l1.2-.4zM167.3 158.1l1.2-.5zM167.4 158.2l1.1-.6-1.1 .7zM167 157.7l1.5-.2v.1zM167 157.7l1.5-.2zM169 155l3.5-2.6 .4 .9zM165 156.8l7.5-4.4-3.5 2.6zM165 156.8l4-1.8-3.6 2.7zM165.4 157.7l3.6-2.7 3.9-1.7zM164.7 154.8l4.7-2.7zM164.7 154.9l4.8-2.8zM168.5 156.3l1.4-.5 .5 .3z"/>
<path d="M168.5 156.3l1.4-.9v.4zM164.7 155.2l5.4-3.1h2.2zM168.5 156.3l2-.2zM168.5 156.3l2-.1zM169.1 156.6l1.5-.2zM169.2 156.6l1.4-.2zM169.2 156.7l1.4-.3zM169.3 156.8l1.3-.4zM169.4 156.9l1.2-.5zM169.4 157l1.2-.6zM169.1 156.6l1.5-.3v.1zM169.1 156.6l1.5-.3z"/>
<path d="M170.6 155.1l1.4-.5 .5 .3zM170.6 155.1l1.4-.8v.3zM164.7 155.2l7.6-3.1-7.5 4.4zM170.6 155.1l1.9-.2zM170.6 155.1l2-.1zM171.1 155.4l1.5-.2v.1zM171.1 155.4l1.5-.3zM171.1 155.4l1.5-.1zM171.2 155.4l1.4-.1zM171.2 155.5l1.4-.2zM171.3 155.6l1.3-.3zM171.4 155.7l1.2-.4z"/>
<path d="M171.4 155.8l1.2-.5zM172.6 153.9l.5-.3v.3zM172.6 153.9h.5l-.1 .3zM173.1 153.9l-.1 .3zM173.1 153.6v.4zM54.2 196.7l1.8-.9v1.9zM54.2 201.3l1.8-.9v1.8zM54.2 207.3l1.8-.9v1.8zM54.2 211.8l1.8-.9v1.8zM150.2 210.9l1.9 .9-1.9 .9z"/>
</g>
<path d="M124.8 150.9h2.4M126.8 149.9h2.3M166.5 157.6h2" fill="none" stroke="#000" stroke-width=".3"/>
<path d="M124.6 150.2h2.4" fill="none" stroke="#000" stroke-width=".38"/>
<path d="M124.6 150h2.4" fill="none" stroke="#000" stroke-width=".21"/>
<g fill="#000" stroke="#000" stroke-width=".2">
<path d="M80.6 186.9l1.5 .8-1.5 .8z" fill-rule="evenodd"/>
<path d="M118 195.5l.9 .9-1.3 .1z" fill-rule="evenodd"/>
<path d="M123.5 193l.7 1.5h-1.5z" fill-rule="evenodd"/>
<path d="M99.4 224l.8 1.5h-1.6z" fill-rule="evenodd"/>
<path d="M118 225.5l.9 1-1.3 .1z" fill-rule="evenodd"/>
<path d="M123.5 223l.7 1.5h-1.5z" fill-rule="evenodd"/>
<circle cx="60.2" cy="196.7" r=".38"/>
<circle cx="99.4" cy="199.8" r=".38"/>
<circle cx="120.5" cy="184.7" r=".38"/>
<circle cx="120.5" cy="199.8" r=".38"/>
<circle cx="123.5" cy="184.7" r=".38"/>
<circle cx="60.2" cy="207.3" r=".37"/>
<circle cx="99.4" cy="211.8" r=".38"/>
<circle cx="120.5" cy="217.8" r=".38"/>
<circle cx="120.5" cy="211.8" r=".38"/>
<circle cx="123.5" cy="211.8" r=".38"/>
<circle cx="141.6" cy="211.8" r=".38"/>
<circle cx="60.2" cy="237.3" r=".37"/>
<circle cx="120.5" cy="237.3" r=".37"/>
<circle cx="123.5" cy="237.3" r=".37"/>
</g>
<path d="M114.4 193.7h1.6M114.4 223.8h1.6" fill="none" stroke="#fff" stroke-width=".2"/>
<text font-size="6.3" x="132.8" y="50.8">IR2175(S) &amp; (PbF)</text>
<text font-size="5.6" x="99.4" y="60.2">LINEAR CURRENT SENSING IC</text>
<g font-size="4.6">
<text x="31.7" y="72.4">Features</text>
<text x="111.3" y="72.7">Product Summary</text>
<text x="31.7" y="124.9">Description</text>
<text x="111.5" y="134.3">Packages</text>
<text x="31.5" y="180.5">Block Diagram</text>
</g>
<g font-size="3.7">
<text x="123.3" y="80.4">V</text>
<text x="156.5" y="80.4">600Vmax</text>
<text x="126.5" y="87.5">I</text>
<text x="160.6" y="87.5">2mA</text>
<text x="127.7" y="93.6">Vin</text>
<text x="152.7" y="93.6">+/-260mVmax</text>
<text x="120.5" y="99.8">Gain temp.drift</text>
<text x="152.6" y="99.8">20ppm/ C (typ.)</text>
<text x="128.7" y="106.8">fo</text>
<text x="153.2" y="106.8">130kHz (typ.)</text>
<text x="119.4" y="114.2">Overcurrent trip</text>
<text x="120.4" y="118.1">signal delay</text>
<text x="155.1" y="114.2">2µsec (typ)</text>
<text x="113.7" y="125.1">Overcurrent trip level</text>
<text x="155.4" y="125.1">+/-260mV (typ.)</text>
</g>
<g font-size="3.5">
<text x="132.5" y="41.1">Data Sheet No. PD60208 Rev. E</text>
<text x="31.7" y="77.4">• Floating channel up to +600V</text>
<text x="31.7" y="81.1">• Monolithic integration</text>
<text x="31.7" y="84.8">•</text>
<text x="31.7" y="88.5">• Direct digital PWM output for easy interface</text>
<text x="31.7" y="92.2">• Low I</text>
<text x="31.7" y="95.9">• Independent fast overcurrent trip signal</text>
<text x="31.7" y="99.7">•</text>
<text x="31.7" y="103.3">• Input overvoltage protection for IGBT short circuit</text>
<text x="31.7" y="111.5">• Open Drain outputs</text>
<text x="31.7" y="115.9">• Also available LEAD-FREE</text>
</g>
<g font-size="3.3">
<text x="71.6" y="205.1">IR2175</text>
<text x="153.4" y="212.6">To Motor Phase</text>
</g>
<g font-size="3.2">
<text x="125.7" y="81">OFFSET</text>
<text x="35.6" y="84.8">Linear current feedback through shunt resistor</text>
<text x="127.5" y="88">QBS</text>
<text x="49.3" y="92.6">allows the boot strap power supply</text>
<text x="35.9" y="100">High common mode noise immunity</text>
<text x="36.2" y="107.4">condition</text>
<text x="31.7" y="129.2">The IR2175 is a monolithic current sensing IC designed</text>
<text x="31.7" y="133.1">for motor drive applications. It senses the motor phase</text>
<text x="31.7" y="136.9">current through an external shunt resistor, converts from</text>
<text x="31.7" y="140.7">analog to digital signal, and transfers the signal to the</text>
<text x="31.7" y="144.5">low side. IR’s proprietary high voltage isolation tech-</text>
<text x="31.7" y="148.3">nology is implemented to enable the high bandwidth</text>
<text x="31.7" y="152.1">signal processing. The output format is discrete PWM</text>
<text x="31.7" y="155.9">to eliminate need for the A/D input interface for the</text>
<text x="31.7" y="159.7">IR2175. The dedicated overcurrent trip (OC) signal fa-</text>
<text x="31.7" y="163.5">cilitates IGBT short circuit protection. The open-drain</text>
<text x="31.7" y="167.3">outputs make easy for any interface from 3.3V to 15V. S</text>
</g>
<g font-size="2.8">
<text x="119.3" y="169">8 Lead PDIP</text>
<text x="122.7" y="172.3">IR2175</text>
<text x="159.7" y="169">8 Lead SOIC</text>
<text x="162.5" y="172.3">IR2175S</text>
</g>
<text font-size="2.7" x="133.6" y="185.4">Up to 600V</text>
<g font-size="2.5">
<text x="43.1" y="92.5">QBS</text>
<text x="165" y="98">o</text>
<text x="142.5" y="225">(Refer to Lead Assignments for cor-</text>
<text x="142.5" y="228">rect pin configuration). This/These</text>
<text x="142.5" y="230.9">diagram(s) show electrical connec-</text>
<text x="142.5" y="233.9">tions only.</text>
<text x="155.3" y="233.9">Please refer to our Appli-</text>
<text x="142.5" y="236.9">cation Notes and DesignTips for</text>
<text x="142.5" y="239.8">proper circuit board layout.</text>
</g>
<g font-size="2">
<text x="50" y="197.4">15V</text>
<text x="67.1" y="197.4">VCC</text>
<text x="84.4" y="197.4">V+</text>
<text x="40.9" y="201.7">PWM Output</text>
<text x="67.2" y="202.1">PO</text>
<text x="84.1" y="201.9">VS</text>
<text x="47.6" y="208.1">GND</text>
<text x="67.1" y="208.1">COM</text>
<text x="84.3" y="208.1">VB</text>
<text x="41.3" y="212.6">Overcurrent</text>
<text x="67.9" y="212.6">OC</text>
</g>
</svg>
